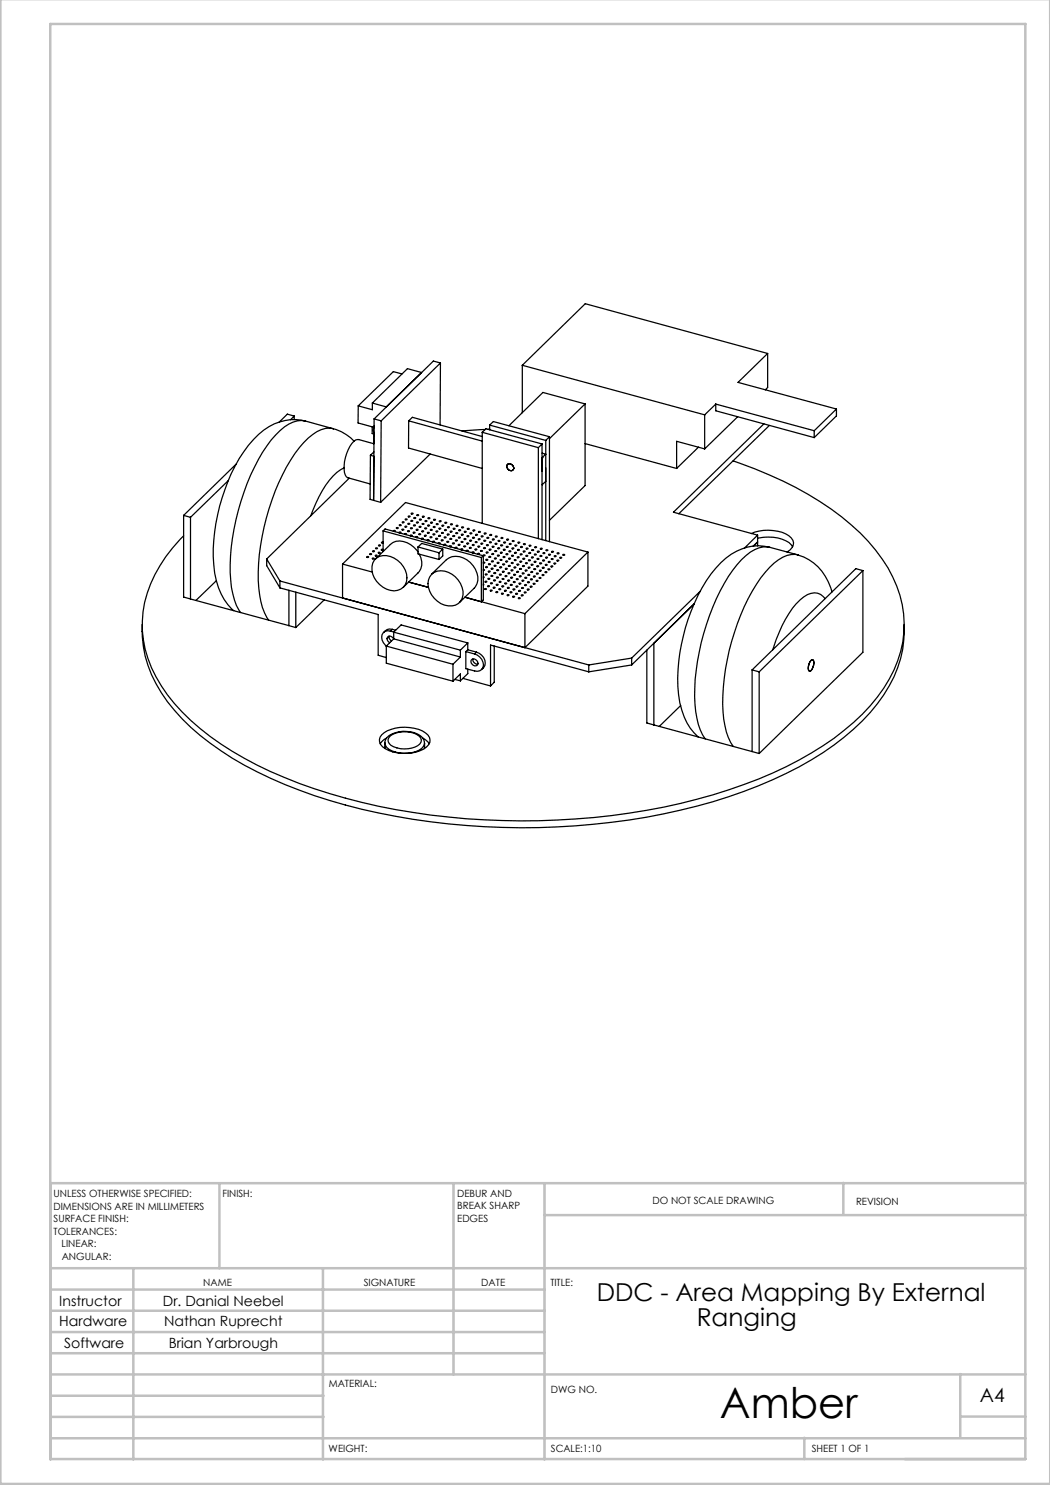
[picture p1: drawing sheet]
<svg xmlns="http://www.w3.org/2000/svg" width="210mm" height="297mm" viewBox="0 0 210 297" stroke-linecap="round" stroke-linejoin="round" font-family="sans-serif">
<g fill="none" stroke="#c0c0c0" stroke-width=".5">
<path d="M.1 -.1v296.9h209.9v-296.9M10.1 4.8h195v287h-195zM43.9 236.6v17M90.7 236.6v38.3M108.9 236.6v55.3M168.7 236.6v6.3M205.1 236.6h-195v55.3M10.1 253.6h195M10.1 257.9h98.8M26.7 253.6v38.3M64.6 253.6v38.3M108.9 243h96.2"/>
<path d="M10.1 270.6h98.8M10.1 266.4h98.8M10.1 262.1h98.8M10.1 279.1h54.6M10.1 274.9h195M192.1 274.8v12.7M10.1 287.7h195M10.1 283.4h54.6M160.9 287.5v4.3M192.1 283.3h13"/>
</g>
<g fill="none" stroke="#000" stroke-width=".25">
<path d="M80.4 74.8l-1.7-.5-7.1 6.9M84.3 74.5l-2.8-.8-7 6.9M88.1 72.6l-1.4-.4-11.9 11.6M88.1 72.6l-11.9 11.6M88.1 72.6l-.1 12.4M104.5 73.1l36.4 9.9M104.5 73.1v9.4M153.5 70.7l-36.4-10-12.6 12.4M153.5 70.7l-5.9 5.8 19.7 5.3M153.5 70.7v6.8l-.4 .5M45.7 96.1l-7.6 7.4M47.2 92.8l-10.5 10.3"/>
<path d="M58.8 83.2l-1.3-.4-1.7 1.6M58.8 83.2l-.7 .8M58.8 83.2v.7M61.1 84.2a10.3 10.3 0 0 0-10.4 3.7 33.3 33.3 0 0 0-7.5 16.8 26.4 26.4 0 0 0 .5 12.9 10.8 10.8 0 0 0 3 4.5M66.7 85.8a8.5 8.5 0 0 1 4.1 2.5M66.7 85.8a4.6 4.6 0 0 0-4.2 1.1 24.2 24.2 0 0 0-6.8 9.7 46.2 46.2 0 0 0-3.9 21 12.5 12.5 0 0 0 1.9 6.4M66.7 85.8l-5.6-1.6a4.9 4.9 0 0 0-4.2 1.2 24.9 24.9 0 0 0-6.8 9.6 45.4 45.4 0 0 0-3.8 22.5 12.4 12.4 0 0 0 1.8 5M68.8 93.6a11.6 11.6 0 0 0-5 5.8l-1.6 3.7M69.9 95.6l-16.6 16.2M71.6 81.2v3.4l2.8 .8v1.3l.4 .1v1.8M74.1 91l.7 .3-.1 8.8M74.1 91l-.1 8.9 .7 .2"/>
<path d="M74.5 80.6v1.3l-2.9-.7M74.5 80.6l2.8 .8M74.8 88.8l-3.1-.9a1.35 1.35 0 0 0-1.3 .8 7.8 7.8 0 0 0-1.3 6.3l.5 .6 4.4 1.2M74.8 90.4l-.7 .6M74.8 85.2l-.1 .8 .1 .7M74.8 83.8l1.4 .4M74.8 83.8l-.1 16.3M76.2 84.2l-.1 16.3M81.7 84.2l.8-.7 13.9 3.8M81.7 84.2v5.4l14.7 4.1M81.7 84.2l14.7 4M86 90.8l-9.9 9.7"/>
<path d="M96.4 86.5v18.2M96.4 86.5l11.3 3M96.4 86.5l.8-.7 11.2 3M97 85.9l-4.6 .3M97.9 85l.8-.7 11.2 3M97.9 85l11.2 3.1M97.9 85v1M97.9 85.8l-.3 .1M101.6 92.8a.82 .82 0 0 1 .9 .3 .82 .82 0 0 1 .1 .9 .81 .81 0 0 1-1-.2 .81 .81 0 0 1 0-1zM107.7 89.5v18.2M108.4 91.5h.1M108.4 88.8l-.7 .7"/>
<path d="M108.4 88.8v19.1M108.4 90.6l.7 .2-.7 .7M109.1 88.1v20M109.1 96.3l-.7 .7M109.9 87.3l-.8 .8M109.9 87.3v21M117 88.7l18.3 5M117 80.8l-7.1 6.9M117 80.8l-8.4-2.3-6.8 6.7M117 80.8v16.3l-7.1 7M139.7 89.4l-4.4 4.3M140.9 83v6.8"/>
<path d="M140.9 89.8l-5.6-1.5v5.4M143.2 80.8l19.6 5.3M143.2 80.8l-2.3 2.2M143.2 80.8v1.4l19.6 5.3M146.6 92.2a70.2 70.2 0 0 1 23.7 12.8 29.9 29.9 0 0 1 10.1 15.9 22.5 22.5 0 0 1-4.9 18.5 51.5 51.5 0 0 1-18.3 13.9 118.1 118.1 0 0 1-45.7 10.7 132.8 132.8 0 0 1-51.7-7.3 63.4 63.4 0 0 1-23.4-14.3 26.4 26.4 0 0 1-7.9-16.3 24.8 24.8 0 0 1 7.5-18.2l.7-.7M147.5 83.4l-6.6 6.4M152.8 84.8l-18.1 17.6 16.8 4.6M153.9 85.1l-18.2 17.7M162.8 86.1v1.4M167.3 81.8l-4.5 4.3M167.3 81.8v1.4l-4.5 4.3M36.7 103.1v16.3l1.4 .4"/>
<path d="M36.7 103.1l1.4 .4M38.1 119.8l19.7 5.3M38.1 103.5v16.3M43.3 116.1l-4.1 4M53.3 111.8l2.7 4.4M53.3 111.8v1.3l2.7 4.5M56 116.2l61.8 16.8M56 117.6l19.6 5.3v8.2l1.7 .4M56 116.2v1.4M57.8 118v7.1M59.2 118.4v7.1M64.8 120l-5.6 5.5"/>
<path d="M68.5 112.8l5.9 1.6M68.5 112.8v6.8l36.5 9.9M73.3 111.3l.4 .1-.2 .1zM73.9 110.8l.3-.1 .1 .1-.3 .1zM74.5 111.7h.4l-.4 .1zM74.7 100.1l1.4 .4M75.1 109.6h.3l.1 .1zM75.3 111.6a4.2 4.2 0 0 1 5.8 2.4 2.74 2.74 0 0 1-.4 3.4 2.74 2.74 0 0 1-3.4 .4 4.5 4.5 0 0 1-2.8-5.2zM75.6 110.5h.3l.1 .1zM76.6 108.4h-.3v.2h.3M76.6 106.2v4.1M76.6 106.2l19.7 5.3"/>
<path d="M76.6 106.2l.4-.4 19.7 5.4M79.3 105.5l.4 .1-.3 .1zM79.8 106.4l.4 .1-.2 .1zM79.9 104.9l.4 .2h-.4zM80.4 105.9h.4zM81 103.9l.3-.1 .1 .1zM81.6 104.7h.2l.2 .1-.3 .1zM81.7 116.4l4 1.1M82.1 105.6l.3-.1 .1 .2-.2 .1zM82.2 102.7h.4l-.2 .1zM82.6 106.5l.3-.1 .1 .2h-.2zM82.7 105.1l.3-.1a.18 .18 0 0 1-.1 .2 .18 .18 0 0 1-.2-.1z"/>
<path d="M82.8 103.5l.3 .1-.2 .1zM83.2 105.9h.4a.18 .18 0 0 1-.2 .2 .18 .18 0 0 1-.2-.2zM83.3 104.5h.4l-.2 .1zM83.6 110.4a4.2 4.2 0 0 0-5-1.9l-3.5 3.3M83.6 109.4l.7-.7 4.2 1.1M83.6 109.4v1.4l4.2 1.1M83.6 109.4l4.2 1.2M83.7 106.8l.3-.1 .1 .2zM83.8 105.3l.4 .1-.2 .1zM83.9 110.8a3 3 0 0 1-.3 3.8l-3 2.9M84.3 107.7l.3-.1 .1 .2zM84.4 104.7l.4 .1-.3 .1z"/>
<path d="M84.9 105.6l.4 .1-.2 .1zM85.5 106.5l.4 .1-.2 .1zM85.6 103.6l.3-.1 .1 .2h-.2zM86 107.4l.4 .1-.2 .1zM86.3 114.8l3-2.9a3.8 3.8 0 0 1 5.3 1.2 3.5 3.5 0 0 1 .3 4.5l-3 2.9M86.3 114.9a3.5 3.5 0 0 1 4.8 .5 4 4 0 0 1 1 4.9 3.2 3.2 0 0 1-4.6-.1 3.8 3.8 0 0 1-1.2-5.3zM86.5 108.3h.4l-.2 .1zM86.6 106.9l.2-.2 .2 .2zM86.7 103.9h.3l.1 .1h-.3zM87.1 107.7l.2-.1 .2 .2h-.3zM87.3 104.8l.2-.1 .1 .2h-.3zM87.7 108.6l.4 .1h-.3z"/>
<path d="M87.8 105.7l.3-.1 .1 .2h-.3zM87.8 110.6v1.3M88.3 106.5h.3l.1 .1-.3 .1zM88.5 109.8v1.4l-.7 .7M88.5 109.8l-.7 .8M88.9 107.4h.2l.1 .1-.3 .1zM89 104.5l.4 .1-.3 .1zM89.4 108.3h.2l.1 .1-.2 .1zM89.5 105.4h.4l-.2 .1zM90 106.3h.4l-.2 .1zM90.1 104.8l.2-.1 .2 .2h-.3zM90.5 108.7l.3-.1a.18 .18 0 0 1-.1 .2 .18 .18 0 0 1-.2-.1z"/>
<path d="M90.6 107.1l.3 .1-.2 .1zM90.6 105.7l.4 .1h-.3zM91 109.5h.4a.18 .18 0 0 1-.2 .2 .18 .18 0 0 1-.2-.2zM91.1 108.1h.4l-.2 .1zM91.2 106.6h.3l-.2 .1zM91.7 107.5h.4l-.3 .1zM92.2 108.3l.4 .1-.3 .1zM92.3 105.4h.3l.1 .1-.2 .1zM92.7 109.2l.4 .1-.2 .1zM93.3 110.1l.4 .1-.2 .1zM93.5 105.8l.3-.1a.18 .18 0 0 1-.1 .2 .18 .18 0 0 1-.2-.1zM93.9 108.1h.4l-.2 .1z"/>
<path d="M94 106.6l.2-.1 .2 .2zM94.4 110.4h.4a.18 .18 0 0 1-.2 .2 .18 .18 0 0 1-.2-.2zM94.4 109l.2-.1 .3 .1-.2 .1zM94.5 107.5h.3l.1 .1zM95 108.4l.3-.1 .1 .2zM95.6 109.3l.2-.1 .2 .2zM95.7 106.3l.4 .1-.3 .1zM96.1 110.2l.3-.1 .1 .1zM96.2 107.2l.4 .1-.2 .1zM96.3 111.5v8.9M96.7 116.8l.1 .1-.1 .1M96.7 115.4h.1l-.1 .2"/>
<path d="M96.7 113.9l.2 .1-.2 .1M96.7 112.5h.3l-.3 .1M96.7 111.2v8.8l-.4 .4M96.7 111.2l-.4 .3M96.8 108.1l.4 .1-.3 .1zM96.9 117.8l.3-.1 .1 .2zM97 114.8l.4 .1-.2 .1zM97.2 111.9l.4 .1-.3 .1zM97.3 109h.4l-.2 .1zM97.4 107.5h.3a.18 .18 0 0 1-.1 .2 .18 .18 0 0 1-.2-.2zM97.6 115.7l.4 .1-.2 .1zM97.7 112.8l.4 .1-.2 .1z"/>
<path d="M97.8 111.3h.3v.1l-.2 .1zM97.9 109.9h.3l-.2 .1zM97.9 108.4l.2-.1 .2 .2h-.3zM98.1 116.6l.4 .1-.2 .1zM98.4 112.2h.2a.16 .16 0 0 1-.1 .2 .16 .16 0 0 1-.2-.2zM98.4 110.8h.3l-.2 .1zM98.4 109.3l.4 .1h-.3zM98.7 117.5h.3l-.2 .1zM98.7 116h.4a.18 .18 0 0 1-.2 .2 .18 .18 0 0 1-.2-.2zM98.9 113.1l.3 .1h-.3zM99 110.2h.3l-.2 .1zM99.1 107.2h.2l.1 .1-.2 .1z"/>
<path d="M99.2 116.9h.4a.18 .18 0 0 1-.2 .2 .18 .18 0 0 1-.2-.2zM99.4 113.9l.3 .2h-.3zM99.5 111.1h.4l-.3 .1zM99.8 117.8l.2-.1 .2 .2h-.3zM99.9 114.8l.4 .2h-.3zM100 111.9l.4 .1-.3 .1zM100.1 110.5h.3a.16 .16 0 0 1-.1 .2 .16 .16 0 0 1-.2-.2zM100.2 109l.3 .1-.2 .1zM100.3 118.7h.4l-.3 .1zM100.5 115.7l.3 .1-.3 .1zM100.5 112.8l.4 .1-.2 .1zM100.7 109.9l.4 .1-.3 .1z"/>
<path d="M100.8 108.4h.3a.16 .16 0 0 1-.2 .2 .16 .16 0 0 1-.1-.2zM101 116.6l.4 .1-.4 .1zM101.1 113.7l.4 .1-.3 .1zM101.2 109.4l.4-.1a.18 .18 0 0 1-.1 .2 .18 .18 0 0 1-.3-.1zM101.5 117.5l.4 .1-.3 .1zM101.7 114.5l.3 .1-.4 .1zM101.7 113.1h.3a.18 .18 0 0 1-.1 .2 .18 .18 0 0 1-.2-.2zM101.8 110.2l.2-.1 .2 .2zM102.2 114h.4a.18 .18 0 0 1-.2 .2 .18 .18 0 0 1-.2-.2zM102.3 111.1h.3l.1 .1zM102.4 108.2h.4l-.2 .1zM102.6 117.8h.3a.16 .16 0 0 1-.1 .2 .16 .16 0 0 1-.2-.2z"/>
<path d="M102.7 114.9l.2-.1 .2 .2h-.3zM103 109l.4 .1-.3 .1zM103.2 118.7h.3v.1h-.3zM103.3 115.8h.3l-.2 .1zM103.4 112.9h.4zM103.5 109.9l.4 .1-.2 .1zM103.7 119.6l.2-.1 .2 .2h-.3zM103.8 116.7h.4l-.3 .1zM103.9 113.8h.4zM104.1 110.8l.3 .1h-.3zM104.3 117.5l.4 .1-.3 .1zM104.4 114.6l.4 .1-.2 .1z"/>
<path d="M104.6 111.7l.4 .1-.3 .1zM104.6 110.2h.4a.18 .18 0 0 1-.2 .2 .18 .18 0 0 1-.2-.2zM104.8 118.5h.4zM105.2 111.1h.3a.18 .18 0 0 1-.1 .2 .18 .18 0 0 1-.2-.2zM105.6 115l.2-.1 .1 .1zM105.7 112l.4 .1h-.3zM106.1 115.8l.2-.1 .2 .2zM106.2 112.9l.4 .1h-.3zM106.3 110h.5zM106.6 116.7l.4 .1zM106.8 113.8h.3l-.2 .1zM106.9 110.9h.4z"/>
<path d="M107.3 114.6l.4 .1-.3 .1zM107.4 111.8h.4l-.2 .1zM107.8 115.5l.4 .1-.3 .1zM108.6 112h.3v.1l-.3 .1zM109.1 112.9l.3 .1-.3 .1zM109.2 110l.4 .1h-.3zM109.6 113.8l.4 .1h-.3zM109.7 110.9h.4l-.3 .1zM110.2 111.8h.4zM110.8 112.7h.4zM112.5 110.9l.5 .1zM117.6 110.4l-12.6 12.3"/>
<path d="M117.6 110.4v6.8l-12.6 12.3M117.6 110.4l-36.5-9.9-12.6 12.3M140.1 118.2l-13.8 13.4M150.3 106.7a8.4 8.4 0 0 1 7.5 .5 1.79 1.79 0 0 1 .9 1.7 1.79 1.79 0 0 1-1.3 1.5M151.5 107.6a8.6 8.6 0 0 1 6.3 .9l.7 .9M151.5 107l-2.6 2.6M151.5 107v2.2M151.5 108.4l-.8 .8M154 109.5a10.6 10.6 0 0 0-10.8 4.1 36.4 36.4 0 0 0-7.6 20.4 18.1 18.1 0 0 0 2.4 11.6l1.6 1.8M154 109.5l5.6 1.5a5.4 5.4 0 0 0-4.8 1.6 31.7 31.7 0 0 0-7.9 13.9 42.6 42.6 0 0 0-2.2 17.3 12.1 12.1 0 0 0 1.9 5.5M154 109.5a5.4 5.4 0 0 0-4.8 1.6 28.5 28.5 0 0 0-7.3 12.1 44 44 0 0 0-2.8 19.1 12.1 12.1 0 0 0 1.9 5.5M159.6 111a10 10 0 0 1 6.8 7.4"/>
<path d="M165 119.7a2.76 2.76 0 0 0-4.2-.3 18.9 18.9 0 0 0-5.6 8.5l-.6 2.1M172.6 114.1v16.4l-20.8 20.2M172.6 114.1l-20.8 20.3M172.6 114.1l-1.4-.4-20.8 20.3M28.4 124.9a24 24 0 0 0 6.5 17.2 54.6 54.6 0 0 0 19.2 13.5 118.6 118.6 0 0 0 42.8 9.7 137.2 137.2 0 0 0 48.8-6 69.7 69.7 0 0 0 25-13.5 29.1 29.1 0 0 0 9.9-16l.2-1.9v-3M57.8 125.1l1.4 .4M77.3 129.2l13.3 3.7M77.3 129.2v3.4l13.3 3.6M77.8 127.2a.82 .82 0 0 0 .5 1M78.1 126.2a1.38 1.38 0 0 0-1.7 .6 1.38 1.38 0 0 0 .3 1.7l.6 .7M78.1 126.2l.6 .2M78.5 125.9a1.56 1.56 0 0 0-1.8 .6"/>
<path d="M78.5 125.9l-.4 .3M78.5 125.9l.6 .1M78.7 127.7l-.1-.1a.65 .65 0 0 0-1.1-.2 .65 .65 0 0 0 .4 1.1M78.7 127.8l-1.4 1.4M78.7 127.8l13.4 3.6M78.7 126.4v1.4M78.7 126.4l13.4 3.6M78.7 126.4l1.5-1.4 13.4 3.6M90.6 132.9v3.3M91 135.9l1.1 .3M92.1 130v1.4M92.1 136.2v-1.4l-1.5 1.4"/>
<path d="M92.1 131.4l-1.5 1.5M92.6 135.7l5.5 1.5M93.2 130.3v3.4l1.7 .5a1.31 1.31 0 0 0 1.5-.3 1.31 1.31 0 0 0 .2-1.5 2.49 2.49 0 0 0-1.7-1.6M93.2 130.3l1.7 .5M93.6 128.6v1.4M93.6 133.8v.9l-1.5 1.5M93.6 128.6l-1.5 1.4M93.6 130l-.4 .3M93.6 130l1.7 .4M94.2 132a.79 .79 0 0 1 1.1 0 .79 .79 0 0 1 .1 1.1 .88 .88 0 0 1-.9-.2 .88 .88 0 0 1-.3-.9zM94.6 131.8a.91 .91 0 0 0 1 1M95.3 130.4a2.07 2.07 0 0 1 1.4 3.2l-.4 .3"/>
<path d="M95.3 130.4l-.4 .4M96.3 120.4l-3.3-1 12 3.3M98.8 129.2v7.3l-.7 .7M105 122.7v6.8M117.8 133v1.4M117.8 134.4l-19.7-5.4v8.2M126.3 131.6l-8.5 1.4M126.3 131.6v1.4M126.3 133l-8.5 1.4M129.4 130v14.6l1.4 .4M130.8 128.7v16.3M138.8 120.8l-12.5 12.2"/>
<path d="M150.4 134l1.4 .4M150.4 134v16.3M151.8 134.4v16.3M162.2 132.1l.4-.1a1.86 1.86 0 0 1-.6 2.2h-.2a2.17 2.17 0 0 1 .4-2.1zM76.3 147a7.7 7.7 0 0 1 7.4-1.1 3.1 3.1 0 0 1 2.3 2.1 2.36 2.36 0 0 1-2 2.1 8.4 8.4 0 0 1-7.5-.7 1.61 1.61 0 0 1-.2-2.4zM77 148.6a2.32 2.32 0 0 1 2.1-2.1 5.6 5.6 0 0 1 5.4 1l.2 .4 .2 .7M77 148.6v1.1M77 148.6a1.8 1.8 0 0 0 1.4 1.6 6.5 6.5 0 0 0 5.9-.5l.4-.4 .2-.7M77.3 147.6l-.5 .3-.8 .9M78.1 147.2a5.3 5.3 0 0 1 5.8 0 1.08 1.08 0 0 1-.3 1.9 5.2 5.2 0 0 1-5.7-.4 1.05 1.05 0 0 1 .2-1.5zM84.6 147.6l1 .8 .2 .4M84.9 148.6v1.1"/>
<path d="M130.8 145l19.6 5.3M136.1 141.1l-4.2 4.2M150.4 150.3l1.4 .4"/>
<circle cx="74.7" cy="110.3" r=".16"/>
<circle cx="75.3" cy="111.1" r=".16"/>
<circle cx="75.9" cy="109.1" r=".16"/>
<circle cx="76.5" cy="110" r=".16"/>
<circle cx="78.9" cy="106.2" r=".16"/>
<circle cx="80.7" cy="104.5" r=".16"/>
<circle cx="81.2" cy="106.8" r=".16"/>
<circle cx="81.2" cy="105.4" r=".16"/>
<circle cx="81.7" cy="106.2" r=".17"/>
<circle cx="81.9" cy="103.3" r=".16"/>
<circle cx="82.3" cy="107.1" r=".17"/>
<circle cx="82.4" cy="104.2" r=".16"/>
<circle cx="83.4" cy="107.4" r=".15"/>
<circle cx="83.6" cy="103.1" r=".16"/>
<circle cx="84.1" cy="103.9" r=".16"/>
<circle cx="84.6" cy="106.3" r=".16"/>
<circle cx="84.7" cy="103.3" r=".17"/>
<circle cx="85.1" cy="107.2" r=".16"/>
<circle cx="85.2" cy="104.2" r=".17"/>
<circle cx="85.6" cy="108" r=".16"/>
<circle cx="85.8" cy="105.1" r=".17"/>
<circle cx="86.3" cy="106" r=".17"/>
<circle cx="86.4" cy="104.5" r=".15"/>
<circle cx="86.9" cy="105.4" r=".15"/>
<circle cx="87.4" cy="106.3" r=".15"/>
<circle cx="88" cy="107.2" r=".17"/>
<circle cx="88.1" cy="104.3" r=".16"/>
<circle cx="88.5" cy="108.1" r=".17"/>
<circle cx="88.6" cy="105.1" r=".16"/>
<circle cx="89" cy="109" r=".17"/>
<circle cx="89.1" cy="106" r=".16"/>
<circle cx="89.7" cy="106.9" r=".16"/>
<circle cx="90.1" cy="109.3" r=".15"/>
<circle cx="90.2" cy="107.8" r=".16"/>
<circle cx="91.4" cy="105.2" r=".17"/>
<circle cx="91.9" cy="109" r=".16"/>
<circle cx="92" cy="106.1" r=".17"/>
<circle cx="92.4" cy="109.9" r=".16"/>
<circle cx="92.5" cy="106.9" r=".17"/>
<circle cx="93" cy="107.8" r=".17"/>
<circle cx="93.1" cy="106.4" r=".15"/>
<circle cx="93.6" cy="108.7" r=".16"/>
<circle cx="93.6" cy="107.2" r=".15"/>
<circle cx="94.1" cy="109.6" r=".16"/>
<circle cx="94.8" cy="106.1" r=".16"/>
<circle cx="95.2" cy="109.9" r=".16"/>
<circle cx="95.3" cy="107" r=".16"/>
<circle cx="95.8" cy="110.8" r=".17"/>
<circle cx="95.9" cy="107.9" r=".16"/>
<circle cx="96.4" cy="108.7" r=".16"/>
<circle cx="96.9" cy="111.1" r=".15"/>
<circle cx="96.9" cy="109.6" r=".16"/>
<circle cx="97.1" cy="106.7" r=".16"/>
<circle cx="97.2" cy="116.4" r=".16"/>
<circle cx="97.3" cy="113.4" r=".16"/>
<circle cx="97.5" cy="110.5" r=".16"/>
<circle cx="97.7" cy="117.2" r=".16"/>
<circle cx="97.9" cy="114.3" r=".16"/>
<circle cx="98.2" cy="107" r=".16"/>
<circle cx="98.3" cy="118.1" r=".16"/>
<circle cx="98.4" cy="115.2" r=".16"/>
<circle cx="98.5" cy="113.7" r=".16"/>
<circle cx="98.7" cy="107.9" r=".17"/>
<circle cx="99" cy="114.6" r=".16"/>
<circle cx="99.1" cy="111.7" r=".15"/>
<circle cx="99.2" cy="108.8" r=".17"/>
<circle cx="99.4" cy="118.4" r=".15"/>
<circle cx="99.5" cy="115.5" r=".16"/>
<circle cx="99.6" cy="112.6" r=".16"/>
<circle cx="99.8" cy="109.7" r=".17"/>
<circle cx="99.8" cy="108.2" r=".15"/>
<circle cx="100.1" cy="116.4" r=".16"/>
<circle cx="100.2" cy="113.5" r=".16"/>
<circle cx="100.4" cy="107.6" r=".16"/>
<circle cx="100.6" cy="117.3" r=".16"/>
<circle cx="100.7" cy="114.4" r=".16"/>
<circle cx="100.8" cy="111.4" r=".16"/>
<circle cx="101.1" cy="118.2" r=".16"/>
<circle cx="101.2" cy="115.2" r=".16"/>
<circle cx="101.4" cy="112.3" r=".16"/>
<circle cx="101.4" cy="110.8" r=".16"/>
<circle cx="101.6" cy="107.9" r=".15"/>
<circle cx="101.7" cy="119" r=".16"/>
<circle cx="101.8" cy="116.1" r=".16"/>
<circle cx="102" cy="111.7" r=".16"/>
<circle cx="102.1" cy="108.8" r=".15"/>
<circle cx="102.2" cy="118.5" r=".16"/>
<circle cx="102.3" cy="117" r=".16"/>
<circle cx="102.4" cy="115.5" r=".15"/>
<circle cx="102.5" cy="112.6" r=".16"/>
<circle cx="102.6" cy="109.7" r=".16"/>
<circle cx="102.8" cy="119.4" r=".16"/>
<circle cx="102.9" cy="116.4" r=".15"/>
<circle cx="103" cy="113.5" r=".16"/>
<circle cx="103.1" cy="112" r=".15"/>
<circle cx="103.1" cy="110.6" r=".16"/>
<circle cx="103.4" cy="117.3" r=".15"/>
<circle cx="103.6" cy="114.4" r=".16"/>
<circle cx="103.7" cy="111.5" r=".16"/>
<circle cx="103.8" cy="108.5" r=".16"/>
<circle cx="104" cy="118.2" r=".15"/>
<circle cx="104.1" cy="115.3" r=".16"/>
<circle cx="104.2" cy="112.3" r=".16"/>
<circle cx="104.3" cy="109.4" r=".16"/>
<circle cx="104.5" cy="119.1" r=".16"/>
<circle cx="104.6" cy="116.1" r=".16"/>
<circle cx="104.7" cy="113.2" r=".16"/>
<circle cx="104.9" cy="108.8" r=".16"/>
<circle cx="105.2" cy="117" r=".16"/>
<circle cx="105.2" cy="115.6" r=".16"/>
<circle cx="105.3" cy="114.1" r=".16"/>
<circle cx="105.3" cy="112.6" r=".15"/>
<circle cx="105.5" cy="109.7" r=".16"/>
<circle cx="105.7" cy="117.9" r=".16"/>
<circle cx="105.7" cy="116.5" r=".16"/>
<circle cx="105.9" cy="113.5" r=".15"/>
<circle cx="106" cy="110.6" r=".17"/>
<circle cx="106" cy="109.2" r=".15"/>
<circle cx="106.3" cy="117.3" r=".16"/>
<circle cx="106.4" cy="114.4" r=".15"/>
<circle cx="106.5" cy="111.5" r=".16"/>
<circle cx="106.9" cy="115.3" r=".16"/>
<circle cx="107.1" cy="112.4" r=".16"/>
<circle cx="107.2" cy="109.4" r=".16"/>
<circle cx="107.4" cy="116.2" r=".16"/>
<circle cx="107.6" cy="113.3" r=".16"/>
<circle cx="107.7" cy="110.3" r=".16"/>
<circle cx="108.1" cy="114.1" r=".16"/>
<circle cx="108.2" cy="112.7" r=".16"/>
<circle cx="108.2" cy="111.2" r=".16"/>
<circle cx="108.3" cy="109.8" r=".15"/>
<circle cx="108.6" cy="115" r=".16"/>
<circle cx="108.7" cy="113.6" r=".16"/>
<circle cx="108.8" cy="110.6" r=".15"/>
<circle cx="109.2" cy="114.4" r=".16"/>
<circle cx="109.4" cy="111.5" r=".15"/>
<circle cx="109.9" cy="112.4" r=".16"/>
<circle cx="110.4" cy="113.3" r=".16"/>
<circle cx="110.5" cy="110.4" r=".16"/>
<circle cx="111.1" cy="111.2" r=".16"/>
<circle cx="111.6" cy="112.1" r=".16"/>
<circle cx="111.7" cy="110.7" r=".16"/>
<circle cx="112.2" cy="111.6" r=".16"/>
</g>
<text font-size="8.5" x="144" y="283.5">Amber</text>
<g font-size="4.9">
<text x="119.3" y="260.2">DDC - Area Mapping By External</text>
<text x="139.3" y="265.1">Ranging</text>
</g>
<text font-size="3.9" x="196" y="280.4">A4</text>
<g font-size="2.8">
<text x="11.9" y="261.2">Instructor</text>
<text x="32.6" y="261.2">Dr. Danial Neebel</text>
<text x="11.9" y="265.1">Hardware</text>
<text x="12.8" y="269.5">Software</text>
<text x="32.8" y="265.1">Nathan Ruprecht</text>
<text x="33.7" y="269.5">Brian Yarbrough</text>
</g>
<g font-size="2">
<text x="10.7" y="239.5">UNLESS OTHERWISE SPECIFIED:</text>
<text x="44.5" y="239.5">FINISH:</text>
<text x="91.4" y="239.4">DEBUR AND</text>
<text x="10.7" y="242">DIMENSIONS ARE IN MILLIMETERS</text>
<text x="10.7" y="244.5">SURFACE FINISH:</text>
<text x="91.4" y="241.9">BREAK SHARP</text>
<text x="91.4" y="244.4">EDGES</text>
<text x="130.5" y="240.8">DO NOT SCALE DRAWING</text>
<text x="171.2" y="241">REVISION</text>
<text x="10.7" y="247">TOLERANCES:</text>
<text x="12.3" y="249.5">LINEAR:</text>
<text x="12.3" y="252">ANGULAR:</text>
<text x="40.7" y="257.1">NAME</text>
<text x="72.7" y="257.1">SIGNATURE</text>
<text x="96.3" y="257.1">DATE</text>
<text x="110.1" y="257.1">TITLE:</text>
<text x="65.8" y="277.4">MATERIAL:</text>
<text x="110.2" y="278.5">DWG NO.</text>
<text x="65.7" y="290.4">WEIGHT:</text>
<text x="110.2" y="290.5">SCALE:1:10</text>
<text x="162.4" y="290.4">SHEET 1 OF 1</text>
</g>
</svg>
